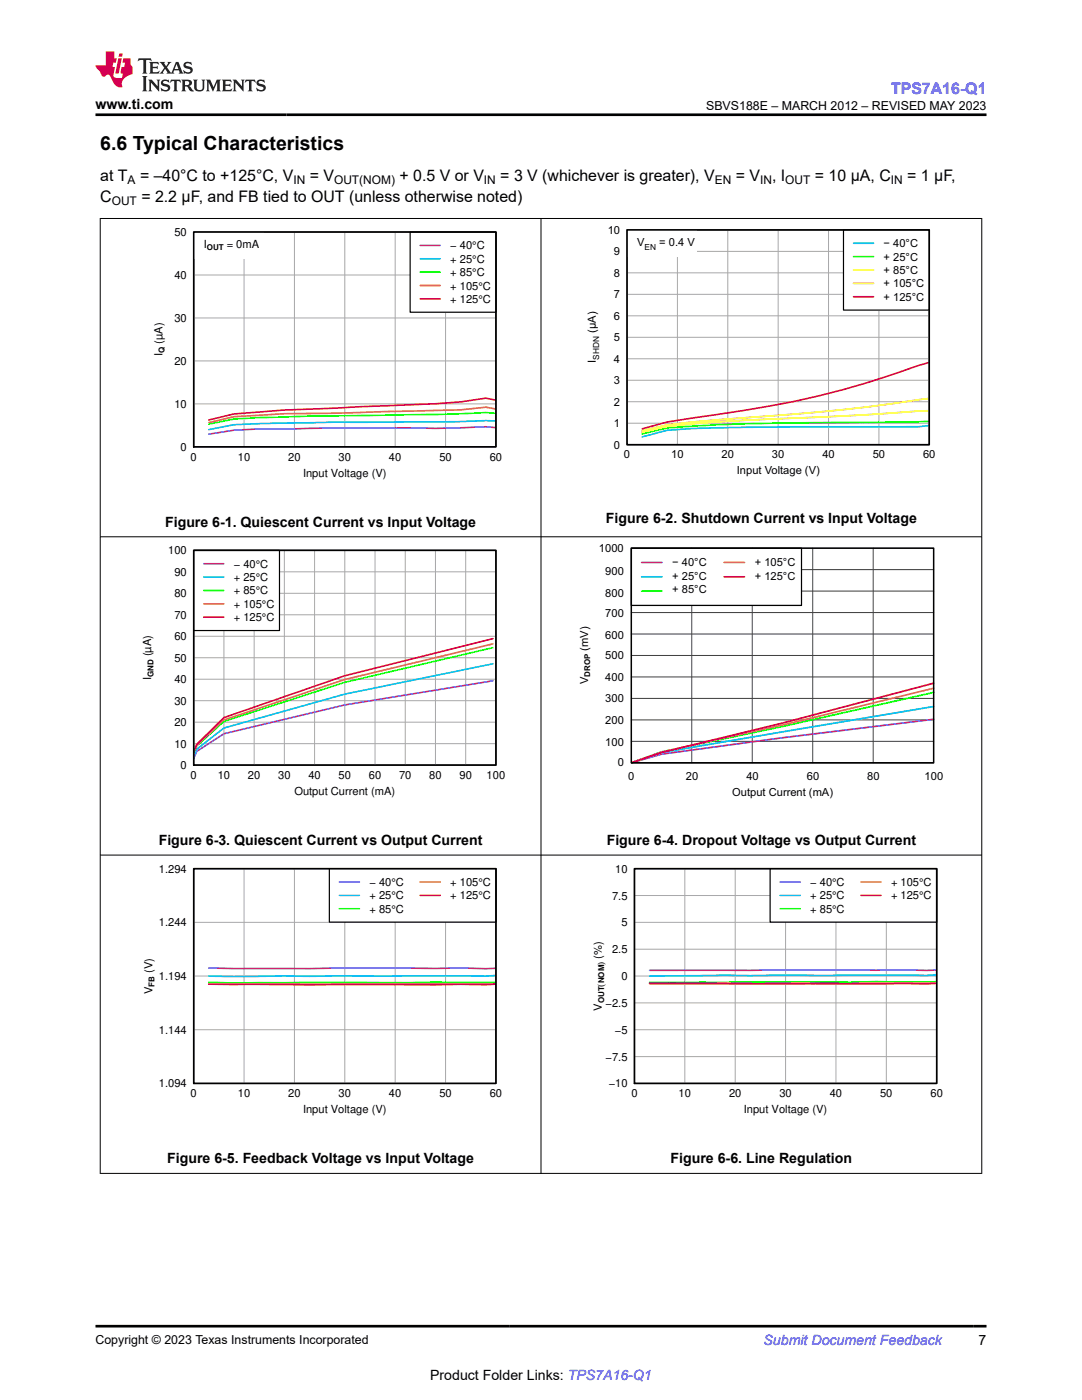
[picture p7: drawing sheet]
<svg xmlns="http://www.w3.org/2000/svg" width="216mm" height="279mm" viewBox="0 0 216 279" stroke-linecap="round" stroke-linejoin="round" font-family="sans-serif">
<path d="M38.7 46.3h60.3v42.9h-60.3z" fill="none" stroke="#000" stroke-width=".24"/>
<path d="M38.7 46.3h60.3v42.9h-60.3zM38.7 54.9h60.3M48.7 46.3v42.9M58.8 46.3v42.9M68.8 46.3v42.9M78.9 46.3v42.9M88.9 46.3v42.9M38.7 72h60.3M38.7 63.5h60.3M38.7 80.6h60.3" fill="none" stroke="#a8a8a8" stroke-width=".2"/>
<path d="M99 85.4l-2.1-.2-10 .3a790.5 790.5 0 0 0-40.2 .4l-5 .7" fill="none" stroke="#9300d3" stroke-width=".32"/>
<path d="M99 84l-2.1-.1-10 .3a883.9 883.9 0 0 0-40.2 .6l-5 .9" fill="none" stroke="#00beff" stroke-width=".32"/>
<path d="M99 82.5l-2.1-.2-10 .4-25.1 .3-10.1 .3-5 .3-5 1" fill="none" stroke="#01ff00" stroke-width=".32"/>
<path d="M99 81.6l-2.1-.3-5 .5-25.1 .7a204.5 204.5 0 0 0-20.1 .7l-5 1.1" fill="none" stroke="#ee7500" stroke-width=".32"/>
<path d="M99 79.9l-2.1-.4-5 .7-5 .4-20.1 .9a246.1 246.1 0 0 0-20.1 1.1l-5 1.2" fill="none" stroke="#f00" stroke-width=".32"/>
<path d="M81.8 46.3h17.2v16h-17.2z" fill="#fff"/>
<path d="M81.8 46.3h17.2v16h-17.2z" fill="none" stroke="#000" stroke-width=".24"/>
<path d="M83.8 49h4" fill="none" stroke="#9300d3" stroke-width=".32"/>
<path d="M83.8 51.6h4" fill="none" stroke="#00beff" stroke-width=".32"/>
<path d="M83.8 54.3h4" fill="none" stroke="#01ff00" stroke-width=".32"/>
<path d="M83.8 57h4" fill="none" stroke="#ee7500" stroke-width=".32"/>
<path d="M83.8 59.6h4" fill="none" stroke="#f00" stroke-width=".32"/>
<path d="M38.7 46.3h14v5.3h-14z" fill="#fff"/>
<path d="M38.7 46.3h60.3v42.9h-60.3z" fill="none" stroke="#000" stroke-width=".32"/>
<path d="M125.1 45.9h60.3v42.8h-60.3z" fill="none" stroke="#000" stroke-width=".24"/>
<g fill="none" stroke="#a8a8a8" stroke-width=".2">
<path d="M125.1 45.9h60.3v42.8h-60.3zM125.1 58.7h60.3M125.1 54.5h60.3M125.1 50.2h60.3M135.2 45.9v42.8M145.2 45.9v42.8M155.3 45.9v42.8M165.3 45.9v42.8M175.4 45.9v42.8M125.1 75.9h60.3M125.1 71.6h60.3M125.1 67.3h60.3"/>
<path d="M125.1 63h60.3M125.1 84.5h60.3M125.1 80.2h60.3"/>
</g>
<path d="M185.4 84.9l-2 .3h-30.1a279.7 279.7 0 0 0-20.1 .7l-5.1 1.3" fill="none" stroke="#00bfff" stroke-width=".32"/>
<path d="M185.4 84.1l-7 .1a801.2 801.2 0 0 0-40.2 .8l-5 .4-5.1 1.2" fill="none" stroke="#01ff00" stroke-width=".32"/>
<path d="M185.4 82a1028.2 1028.2 0 0 1-37.2 1.9l-10 .7-5 .5-5.1 1.1" fill="none" stroke="#ff0" stroke-width=".32"/>
<path d="M185.4 79.5a395.4 395.4 0 0 1-37.2 3.9l-10 .8-5 .6-5.1 1.2" fill="none" stroke="#ffd600" stroke-width=".32"/>
<path d="M185.4 72.3l-2 .6a181.3 181.3 0 0 1-40.2 9.8l-10 1.5-5.1 1.4" fill="none" stroke="#f00" stroke-width=".32"/>
<path d="M168.3 45.9h17.1v16h-17.1z" fill="#fff"/>
<path d="M168.3 45.9h17.1v16h-17.1z" fill="none" stroke="#000" stroke-width=".24"/>
<path d="M170.3 48.6h4" fill="none" stroke="#00bfff" stroke-width=".32"/>
<path d="M170.3 51.2h4" fill="none" stroke="#01ff00" stroke-width=".32"/>
<path d="M170.3 53.9h4" fill="none" stroke="#ff0" stroke-width=".32"/>
<path d="M170.3 56.6h4" fill="none" stroke="#ffd600" stroke-width=".32"/>
<path d="M170.3 59.2h4" fill="none" stroke="#f00" stroke-width=".32"/>
<path d="M125.1 45.9h13.8v5.3h-13.8z" fill="#fff"/>
<path d="M125.1 45.9h60.3v42.8h-60.3z" fill="none" stroke="#000" stroke-width=".32"/>
<path d="M38.7 109.8h60.3v42.9h-60.3z" fill="none" stroke="#000" stroke-width=".24"/>
<g fill="none" stroke="#a8a8a8" stroke-width=".2">
<path d="M38.7 109.8h60.3v42.9h-60.3zM38.7 118.4h60.3M38.7 114.1h60.3M44.7 109.8v42.9M50.7 109.8v42.9M56.7 109.8v42.9M62.8 109.8v42.9M68.8 109.8v42.9M74.8 109.8v42.9M80.9 109.8v42.9M86.9 109.8v42.9M92.9 109.8v42.9"/>
<path d="M38.7 139.8h60.3M38.7 135.6h60.3M38.7 131.3h60.3M38.7 127h60.3M38.7 122.7h60.3M38.7 148.4h60.3M38.7 144.1h60.3"/>
</g>
<path d="M98.4 135.9l-29.6 4.8-24.1 5.7-5.4 3.6-.6 1.4" fill="none" stroke="#9300d3" stroke-width=".32"/>
<path d="M98.4 132.5l-29.6 6-24.1 6.8-5.4 4.2-.6 1.5" fill="none" stroke="#00beff" stroke-width=".32"/>
<path d="M98.4 129.3l-29.6 6.9-24.1 7.8-5.4 4.9-.6 1.4" fill="none" stroke="#01ff00" stroke-width=".32"/>
<path d="M98.4 128.5l-29.6 7.1-24.1 8.1-5.4 5.1-.6 1.5" fill="none" stroke="#ee7500" stroke-width=".32"/>
<path d="M98.4 127.5l-29.6 7.4-24.1 8.3-5.4 5.3-.6 1.5" fill="none" stroke="#f00" stroke-width=".32"/>
<path d="M38.7 109.8h17.1v16h-17.1z" fill="#fff"/>
<path d="M38.7 109.8h17.1v16h-17.1z" fill="none" stroke="#000" stroke-width=".24"/>
<path d="M40.7 112.5h4" fill="none" stroke="#9300d3" stroke-width=".32"/>
<path d="M40.7 115.2h4" fill="none" stroke="#00beff" stroke-width=".32"/>
<path d="M40.7 117.8h4" fill="none" stroke="#01ff00" stroke-width=".32"/>
<path d="M40.7 120.5h4" fill="none" stroke="#ee7500" stroke-width=".32"/>
<path d="M40.7 123.2h4" fill="none" stroke="#f00" stroke-width=".32"/>
<path d="M38.7 109.8h60.3v42.9h-60.3z" fill="none" stroke="#000" stroke-width=".32"/>
<g fill="none" stroke="#414141" stroke-width=".2">
<path d="M126 118h60.3M126 113.7h60.3M138 109.4v42.8M150.1 109.4v42.8M162.2 109.4v42.8M174.2 109.4v42.8M126 139.4h60.3M126 135.1h60.3M126 130.8h60.3M126 126.5h60.3M126 122.2h60.3M126 152.2h60.3"/>
<path d="M126 148h60.3M126 143.7h60.3"/>
</g>
<path d="M186.3 143.5l-30.2 3.7-24.1 3.3-5.9 1.7" fill="none" stroke="#9300d3" stroke-width=".33"/>
<path d="M186.3 141l-54.3 9.2-5.9 2" fill="none" stroke="#00bfff" stroke-width=".33"/>
<path d="M186.3 138.2l-30.2 6.8-24.1 5.1-6 2.1" fill="none" stroke="#01ff00" stroke-width=".33"/>
<path d="M186.3 137.4l-30.2 7.3-24.1 5.4-6 2.1" fill="none" stroke="#ed7500" stroke-width=".31"/>
<path d="M186.3 136.3l-30.2 8-24.1 5.9-5.9 2" fill="none" stroke="#f00" stroke-width=".33"/>
<path d="M126 109.4h33.9v11.4h-33.9z" fill="#fff"/>
<path d="M126 109.4h33.9v11.4h-33.9z" fill="none" stroke="#000" stroke-width=".25"/>
<path d="M128 112.3h4.1" fill="none" stroke="#9300d3" stroke-width=".31"/>
<path d="M128 115.1h4.1" fill="none" stroke="#00bfff" stroke-width=".31"/>
<path d="M128 118h4.1" fill="none" stroke="#01ff00" stroke-width=".31"/>
<path d="M144.5 112.3h4.1" fill="none" stroke="#ed7500" stroke-width=".31"/>
<path d="M144.5 115.1h4.1" fill="none" stroke="#f00" stroke-width=".31"/>
<path d="M126 109.4h60.3v42.8h-60.3z" fill="none" stroke="#000" stroke-width=".31"/>
<path d="M38.7 173.4h60.3v42.8h-60.3z" fill="none" stroke="#000" stroke-width=".24"/>
<path d="M38.7 173.4h60.3v42.8h-60.3zM48.7 173.4v42.8M58.8 173.4v42.8M68.8 173.4v42.8M78.9 173.4v42.8M88.9 173.4v42.8M38.7 194.8h60.3M38.7 184.1h60.3M38.7 205.5h60.3" fill="none" stroke="#a8a8a8" stroke-width=".2"/>
<path d="M41.7 193.2l5 .1 52.3-.1" fill="none" stroke="#9300d3" stroke-width=".32"/>
<path d="M99 194.7l-2.1 .1h-55.2" fill="none" stroke="#00beff" stroke-width=".32"/>
<path d="M99 196l-52.3 .2-5-.2" fill="none" stroke="#01ff00" stroke-width=".32"/>
<path d="M99 196.3l-57.3 .1" fill="none" stroke="#ee7500" stroke-width=".32"/>
<path d="M99 196.4l-2.1 .1h-35.1l-20.1-.1" fill="none" stroke="#f00" stroke-width=".32"/>
<path d="M65.7 173.4h33.3v10.6h-33.3z" fill="#fff"/>
<path d="M65.7 173.4h33.3v10.6h-33.3zM126.6 173.4h60.3v42.8h-60.3z" fill="none" stroke="#000" stroke-width=".24"/>
<path d="M67.7 176h4M186.9 193.6l-57.3 .1" fill="none" stroke="#9300d3" stroke-width=".32"/>
<path d="M67.7 178.7h4M186.9 194.6l-2 .1-40.2-.1-15.1 .2" fill="none" stroke="#00beff" stroke-width=".32"/>
<path d="M67.7 181.4h4M186.9 195.9l-57.3 .1" fill="none" stroke="#01ff00" stroke-width=".32"/>
<path d="M83.8 176h4M186.9 196.2l-57.3 .1" fill="none" stroke="#ee7500" stroke-width=".32"/>
<path d="M83.8 178.7h4M129.6 196.2l20.1 .2 37.2-.1" fill="none" stroke="#f00" stroke-width=".32"/>
<path d="M38.7 173.4h60.3v42.8h-60.3z" fill="none" stroke="#000" stroke-width=".32"/>
<g fill="none" stroke="#a8a8a8" stroke-width=".2">
<path d="M126.6 173.4h60.3v42.8h-60.3zM126.6 178.7h60.3M136.7 173.4v42.8M146.7 173.4v42.8M156.8 173.4v42.8M166.8 173.4v42.8M176.9 173.4v42.8M126.6 194.8h60.3M126.6 189.4h60.3M126.6 184.1h60.3M126.6 210.9h60.3M126.6 205.5h60.3"/>
<path d="M126.6 200.2h60.3"/>
</g>
<path d="M153.7 173.4h33.2v10.6h-33.2z" fill="#fff"/>
<path d="M153.7 173.4h33.2v10.6h-33.2z" fill="none" stroke="#000" stroke-width=".24"/>
<path d="M155.7 176h4" fill="none" stroke="#9300d3" stroke-width=".32"/>
<path d="M155.7 178.7h4" fill="none" stroke="#00beff" stroke-width=".32"/>
<path d="M155.7 181.4h4" fill="none" stroke="#01ff00" stroke-width=".32"/>
<path d="M171.8 176h4" fill="none" stroke="#ee7500" stroke-width=".32"/>
<path d="M171.8 178.7h4" fill="none" stroke="#f00" stroke-width=".32"/>
<path d="M126.6 173.4h60.3v42.8h-60.3z" fill="none" stroke="#000" stroke-width=".32"/>
<path d="M19.9 43.6h176.1M20 43.5v190.7M107.9 43.5v190.7M195.9 43.5v190.7M19.9 107.1h176.1M19.9 170.7h176.1M19.9 234.2h176.1" fill="none" stroke="#000" stroke-width=".2"/>
<path d="M27.7 11.6l-.2 .6 .5-.2h.6v.1v2.2l-.2 .4h1l-.2-.4v-2.2v-.1h.5l.5 .2-.1-.6zM29.8 12.4l.2 .3v1.6l-.2 .4h1.9l.1-.6a1.08 1.08 0 0 1-1.3 .2v-.7h.6l.4 .2v-.7l-.4 .2h-.6v-.5l.2-.2a1 1 0 0 1 1 .3l-.1-.5zM31.8 12.4l1 1.1-1 1.2h.9l-.2-.2 .4-.8 .5 .8-.2 .2h1.6l-.2-.2 .1-.5h1l.1 .5-.1 .2h.9l-.2-.4-.8-1.9h-.5l-1 2.1-.8-1.1 .9-1h-.8l.2 .2-.5 .6-.3-.6 .1-.2zM35.2 12.8l.4 1h-.8zM36.8 12.5a.65 .65 0 0 0-.2 .7 .65 .65 0 0 0 .6 .5l.7 .1 .1 .3a.79 .79 0 0 1-.7 .4 .79 .79 0 0 1-.7-.5l.1 .7 .2-.1a.93 .93 0 0 0 1.1 0 .93 .93 0 0 0 .4-.9 1.46 1.46 0 0 0-1.2-.6l-.1-.3a1.09 1.09 0 0 1 1.2 .2l-.2-.6-.1 .1-.6-.2zM28.4 15.2l.2 .4v2.2l-.2 .4h1l-.2-.4v-2.2l.2-.4zM29.6 15.9l.2 .4v1.5l-.2 .4h.8l-.3-.4v-1.3l1.7 1.8v-2l.2-.4h-.8l.2 .2 .1 1.1-1.2-1.3zM32.3 16a.65 .65 0 0 0-.2 .8 .65 .65 0 0 0 .7 .4l.6 .2 .1 .2a.79 .79 0 0 1-.7 .4 .79 .79 0 0 1-.7-.5l.1 .7 .2-.1a.93 .93 0 0 0 1.1 .1 .93 .93 0 0 0 .4-1 1.46 1.46 0 0 0-1.2-.5l-.1-.4a1.09 1.09 0 0 1 1.2 .2l-.2-.6-.1 .1-.6-.1zM34.1 15.9l-.1 .6a.63 .63 0 0 1 .7-.3l.1 1.6-.3 .4h1l-.2-.4v-1.6a.66 .66 0 0 1 .8 .3l-.1-.6zM36.2 15.9l.2 .4v1.5l-.2 .4h.9l-.2-.2v-.7h.5l.1 .2a.79 .79 0 0 0 1.2 .6l-1-.9a.61 .61 0 0 0 .6-.6 .61 .61 0 0 0-.5-.7zM36.9 16.2h.2a.47 .47 0 0 1 .5 .1 .47 .47 0 0 1 .1 .5l-.2 .1-.6 .1zM38.5 15.9l.2 .2a2.27 2.27 0 0 0 .4 2 1.04 1.04 0 0 0 1.7-.7v-1.3l.2-.2h-.8l.2 .4v1.1a.6 .6 0 0 1-.6 .6 .6 .6 0 0 1-.6-.6v-1.1l.3-.4zM41.1 15.9l.2 .4v1.5l-.2 .4h.7l-.2-.4v-1.4l.9 1.9 .8-1.9v1.4l-.2 .4h1l-.3-.4v-1.5l.3-.4h-.8l-.7 1.5-.7-1.5zM44.3 15.9l.2 .4v1.5l-.2 .4h1.9l.1-.6a1.09 1.09 0 0 1-1.3 .2v-.7h.6l.4 .2v-.6l-.4 .2h-.6v-.6l.2-.1a1.01 1.01 0 0 1 1 .3l-.1-.6zM46.4 15.9l.3 .4v1.5l-.3 .4h.8l-.2-.4v-1.3l1.6 1.8v-2l.2-.4h-.7l.2 .2v1.1l-1.2-1.3zM49 15.9l-.1 .6a.63 .63 0 0 1 .8-.3v1.6l-.3 .4h1l-.2-.4v-1.6a.66 .66 0 0 1 .8 .3l-.1-.6zM51.4 16a.65 .65 0 0 0-.2 .8 .65 .65 0 0 0 .6 .4l.6 .2 .2 .2a.79 .79 0 0 1-.8 .4 .79 .79 0 0 1-.6-.5l.1 .7 .2-.1a.93 .93 0 0 0 1 .1 .93 .93 0 0 0 .5-1 1.46 1.46 0 0 0-1.3-.5l-.1-.4a1.09 1.09 0 0 1 1.3 .2l-.2-.6-.2 .1-.5-.1z" fill="#231f20"/>
<path d="M21.1 10.3v2.7h-2.1l.1 .4 .9 1a.95 .95 0 0 0 .9 .9 .59 .59 0 0 1 .6-.4 .59 .59 0 0 1 .5 .3l.4 .8a1.59 1.59 0 0 0 2.1 1.4 1.61 1.61 0 0 1 1-2.3l1-.3-.1-1.5a1.59 1.59 0 0 1-.4-1.7h-1.4l-.2 .9h.5l-.1 .9h-.5l-.2 .9v.3l.4 .1-.2 .9h-.6a.73 .73 0 0 1-1.1-.7l.3-1.5h-.5l.2-.9h.5l.2-.9h-.5v-1.3zM23.6 11.6l-.6 3.1h.7l.6-3.1zM23.8 10.7l-.1 .6h.7l.1-.6z" fill="#ed1c24"/>
<path d="M19 22.9h177.8M19 264.7h177.8" fill="none" stroke="#000" stroke-width=".53"/>
<text font-size="3.9" x="20" y="29.9">6.6 Typical Characteristics</text>
<text font-size="3.2" fill="#00f" x="177.8" y="18.7">TPS7A16-Q1</text>
<g font-size="3.2">
<text x="20" y="40.3">C</text>
<text x="20" y="36.1">at T</text>
<text x="27.9" y="36.1">= –40°C to +125°C, V</text>
<text x="28.2" y="40.3">= 2.2 μF, and FB tied to OUT (unless otherwise noted)</text>
<text x="61.8" y="36.1">= V</text>
<text x="79.7" y="36.1">+ 0.5 V or V</text>
<text x="99.8" y="36.1">= 3 V (whichever is greater), V</text>
<text x="146.8" y="36.1">= V</text>
<text x="154" y="36.1">, I</text>
<text x="162.6" y="36.1">= 10 μA, C</text>
<text x="181" y="36.1">= 1 μF,</text>
</g>
<g font-size="2.8">
<text x="19" y="21.8">www.ti.com</text>
<text x="33" y="105.1">Figure 6-1. Quiescent Current vs Input Voltage</text>
<text x="120.9" y="104.4">Figure 6-2. Shutdown Current vs Input Voltage</text>
<text x="31.7" y="168.7">Figure 6-3. Quiescent Current vs Output Current</text>
<text x="121.1" y="168.6">Figure 6-4. Dropout Voltage vs Output Current</text>
<text x="33.4" y="232.2">Figure 6-5. Feedback Voltage vs Input Voltage</text>
<text x="133.8" y="232.2">Figure 6-6. Line Regulation</text>
<text x="195.3" y="268.5">7</text>
<text x="85.8" y="275.3">Product Folder Links: TPS7A16-Q1</text>
</g>
<text font-size="2.8" fill="#00f" x="152.4" y="268.5">Submit Document Feedback</text>
<g font-size="2.5">
<text x="140.9" y="21.9">SBVS188E – MARCH 2012 – REVISED MAY 2023</text>
<text x="19" y="268.2">Copyright © 2023 Texas Instruments Incorporated</text>
</g>
<g font-size="2.4">
<text x="22.3" y="40.9">OUT</text>
<text x="25.5" y="36.7">A</text>
<text x="58.5" y="36.7">IN</text>
<text x="66.7" y="36.7">OUT(NOM)</text>
<text x="96.6" y="36.7">IN</text>
<text x="142.6" y="36.7">EN</text>
<text x="151.7" y="36.7">IN</text>
<text x="156.7" y="36.7">OUT</text>
<text x="177.8" y="36.7">IN</text>
</g>
<g font-size="2.2">
<text x="34.8" y="47.1">50</text>
<text x="121.3" y="46.7">10</text>
<text x="40.7" y="49.6">I</text>
<text x="45.2" y="49.6">= 0mA</text>
<text x="89.8" y="49.8">− 40°C</text>
<text x="89.8" y="52.4">+ 25°C</text>
<text x="122.5" y="51">9</text>
<text x="127.1" y="49.1">V</text>
<text x="131.5" y="49.1">= 0.4 V</text>
<text x="176.3" y="49.4">− 40°C</text>
<text x="176.3" y="52">+ 25°C</text>
<text x="34.8" y="55.7">40</text>
<text x="89.8" y="55.1">+ 85°C</text>
<text x="89.8" y="57.8">+ 105°C</text>
<text x="122.5" y="59.5">7</text>
<text x="122.5" y="55.3">8</text>
<text x="176.3" y="54.7">+ 85°C</text>
<text x="176.3" y="57.4">+ 105°C</text>
<text x="34.8" y="64.3">30</text>
<text x="89.8" y="60.4">+ 125°C</text>
<text x="122.5" y="63.8">6</text>
<text x="176.3" y="60">+ 125°C</text>
<text x="32.4" y="71.1" transform="rotate(-90 32.4 71.1)">I</text>
<text x="32.4" y="68.6" transform="rotate(-90 32.4 68.6)">(µA)</text>
<text x="118.9" y="66.4" transform="rotate(-90 118.9 66.4)">(µA)</text>
<text x="122.5" y="68.1">5</text>
<text x="34.8" y="72.8">20</text>
<text x="118.9" y="72.4" transform="rotate(-90 118.9 72.4)">I</text>
<text x="122.5" y="76.7">3</text>
<text x="122.5" y="72.4">4</text>
<text x="34.8" y="81.4">10</text>
<text x="122.5" y="81">2</text>
<text x="36" y="90">0</text>
<text x="122.5" y="89.5">0</text>
<text x="122.5" y="85.3">1</text>
<text x="38" y="91.9">0</text>
<text x="47.5" y="91.9">10</text>
<text x="57.5" y="91.9">20</text>
<text x="60.5" y="95.1">Input Voltage (V)</text>
<text x="67.6" y="91.9">30</text>
<text x="77.6" y="91.9">40</text>
<text x="87.7" y="91.9">50</text>
<text x="97.7" y="91.9">60</text>
<text x="124.5" y="91.5">0</text>
<text x="133.9" y="91.5">10</text>
<text x="144" y="91.5">20</text>
<text x="147" y="94.7">Input Voltage (V)</text>
<text x="154" y="91.5">30</text>
<text x="164.1" y="91.5">40</text>
<text x="174.1" y="91.5">50</text>
<text x="184.2" y="91.5">60</text>
<text x="33.6" y="110.6">100</text>
<text x="46.7" y="113.3">− 40°C</text>
<text x="119.5" y="110.2">1000</text>
<text x="134.1" y="112.9">− 40°C</text>
<text x="150.6" y="112.9">+ 105°C</text>
<text x="34.8" y="119.2">80</text>
<text x="34.8" y="114.9">90</text>
<text x="46.7" y="116">+ 25°C</text>
<text x="46.7" y="118.6">+ 85°C</text>
<text x="120.8" y="119.1">800</text>
<text x="120.8" y="114.8">900</text>
<text x="134.1" y="115.7">+ 25°C</text>
<text x="134.1" y="118.4">+ 85°C</text>
<text x="150.6" y="115.7">+ 125°C</text>
<text x="34.8" y="123.5">70</text>
<text x="46.7" y="121.3">+ 105°C</text>
<text x="46.7" y="124">+ 125°C</text>
<text x="120.8" y="123.2">700</text>
<text x="30.2" y="131" transform="rotate(-90 30.2 131)">(µA)</text>
<text x="34.8" y="127.8">60</text>
<text x="117.4" y="129.8" transform="rotate(-90 117.4 129.8)">(mV)</text>
<text x="120.8" y="131.6">500</text>
<text x="120.8" y="127.5">600</text>
<text x="30.2" y="135.7" transform="rotate(-90 30.2 135.7)">I</text>
<text x="34.8" y="136.4">40</text>
<text x="34.8" y="132.1">50</text>
<text x="117.4" y="136.5" transform="rotate(-90 117.4 136.5)">V</text>
<text x="120.8" y="135.9">400</text>
<text x="34.8" y="140.6">30</text>
<text x="120.8" y="140.2">300</text>
<text x="34.8" y="149.2">10</text>
<text x="34.8" y="144.9">20</text>
<text x="120.8" y="148.8">100</text>
<text x="120.8" y="144.5">200</text>
<text x="36" y="153.5">0</text>
<text x="38" y="155.4">0</text>
<text x="43.4" y="155.4">10</text>
<text x="49.5" y="155.4">20</text>
<text x="55.5" y="155.4">30</text>
<text x="61.5" y="155.4">40</text>
<text x="67.6" y="155.4">50</text>
<text x="73.6" y="155.4">60</text>
<text x="79.6" y="155.4">70</text>
<text x="85.7" y="155.4">80</text>
<text x="91.7" y="155.4">90</text>
<text x="97.1" y="155.4">100</text>
<text x="123.3" y="152.9">0</text>
<text x="125.3" y="155.6">0</text>
<text x="136.9" y="155.6">20</text>
<text x="148.9" y="155.6">40</text>
<text x="161" y="155.6">60</text>
<text x="173" y="155.6">80</text>
<text x="184.5" y="155.6">100</text>
<text x="58.7" y="158.6">Output Current (mA)</text>
<text x="146.1" y="158.9">Output Current (mA)</text>
<text x="31.7" y="174.2">1.294</text>
<text x="73.7" y="176.8">− 40°C</text>
<text x="73.7" y="179.5">+ 25°C</text>
<text x="89.8" y="176.8">+ 105°C</text>
<text x="89.8" y="179.5">+ 125°C</text>
<text x="122.1" y="179.5">7.5</text>
<text x="122.8" y="174.2">10</text>
<text x="161.7" y="176.8">− 40°C</text>
<text x="161.7" y="179.5">+ 25°C</text>
<text x="177.8" y="176.8">+ 105°C</text>
<text x="177.8" y="179.5">+ 125°C</text>
<text x="31.7" y="184.9">1.244</text>
<text x="73.7" y="182.2">+ 85°C</text>
<text x="124" y="184.9">5</text>
<text x="161.7" y="182.2">+ 85°C</text>
<text x="120.1" y="191.3" transform="rotate(-90 120.1 191.3)">(%)</text>
<text x="122.1" y="190.2">2.5</text>
<text x="30.4" y="194.2" transform="rotate(-90 30.4 194.2)">(V)</text>
<text x="31.7" y="195.6">1.194</text>
<text x="124" y="195.6">0</text>
<text x="30.4" y="198.4" transform="rotate(-90 30.4 198.4)">V</text>
<text x="120.1" y="201.7" transform="rotate(-90 120.1 201.7)">V</text>
<text x="120.8" y="200.9">−2.5</text>
<text x="31.7" y="206.3">1.144</text>
<text x="122.7" y="206.3">−5</text>
<text x="120.8" y="211.7">−7.5</text>
<text x="31.7" y="217">1.094</text>
<text x="38" y="219">0</text>
<text x="47.5" y="219">10</text>
<text x="57.5" y="219">20</text>
<text x="67.6" y="219">30</text>
<text x="77.6" y="219">40</text>
<text x="87.7" y="219">50</text>
<text x="97.7" y="219">60</text>
<text x="121.5" y="217">−10</text>
<text x="126" y="219">0</text>
<text x="135.4" y="219">10</text>
<text x="145.5" y="219">20</text>
<text x="155.5" y="219">30</text>
<text x="165.6" y="219">40</text>
<text x="175.6" y="219">50</text>
<text x="185.7" y="219">60</text>
<text x="60.5" y="222.2">Input Voltage (V)</text>
<text x="148.4" y="222.2">Input Voltage (V)</text>
</g>
<g font-size="1.9">
<text x="120.5" y="196.9" transform="rotate(-90 120.5 196.9)">(</text>
<text x="120.5" y="192.6" transform="rotate(-90 120.5 192.6)">)</text>
</g>
<g font-size="1.7">
<text x="128.6" y="49.8">EN</text>
<text x="119.6" y="71.8" transform="rotate(-90 119.6 71.8)">SHDN</text>
</g>
<g font-size="1.6">
<text x="41.3" y="50">OUT</text>
<text x="32.9" y="70.5" transform="rotate(-90 32.9 70.5)">Q</text>
<text x="30.6" y="135.1" transform="rotate(-90 30.6 135.1)">GND</text>
<text x="117.8" y="135" transform="rotate(-90 117.8 135)">DROP</text>
<text x="30.8" y="196.9" transform="rotate(-90 30.8 196.9)">FB</text>
<text x="120.5" y="200.2" transform="rotate(-90 120.5 200.2)">OUT NOM</text>
</g>
</svg>
